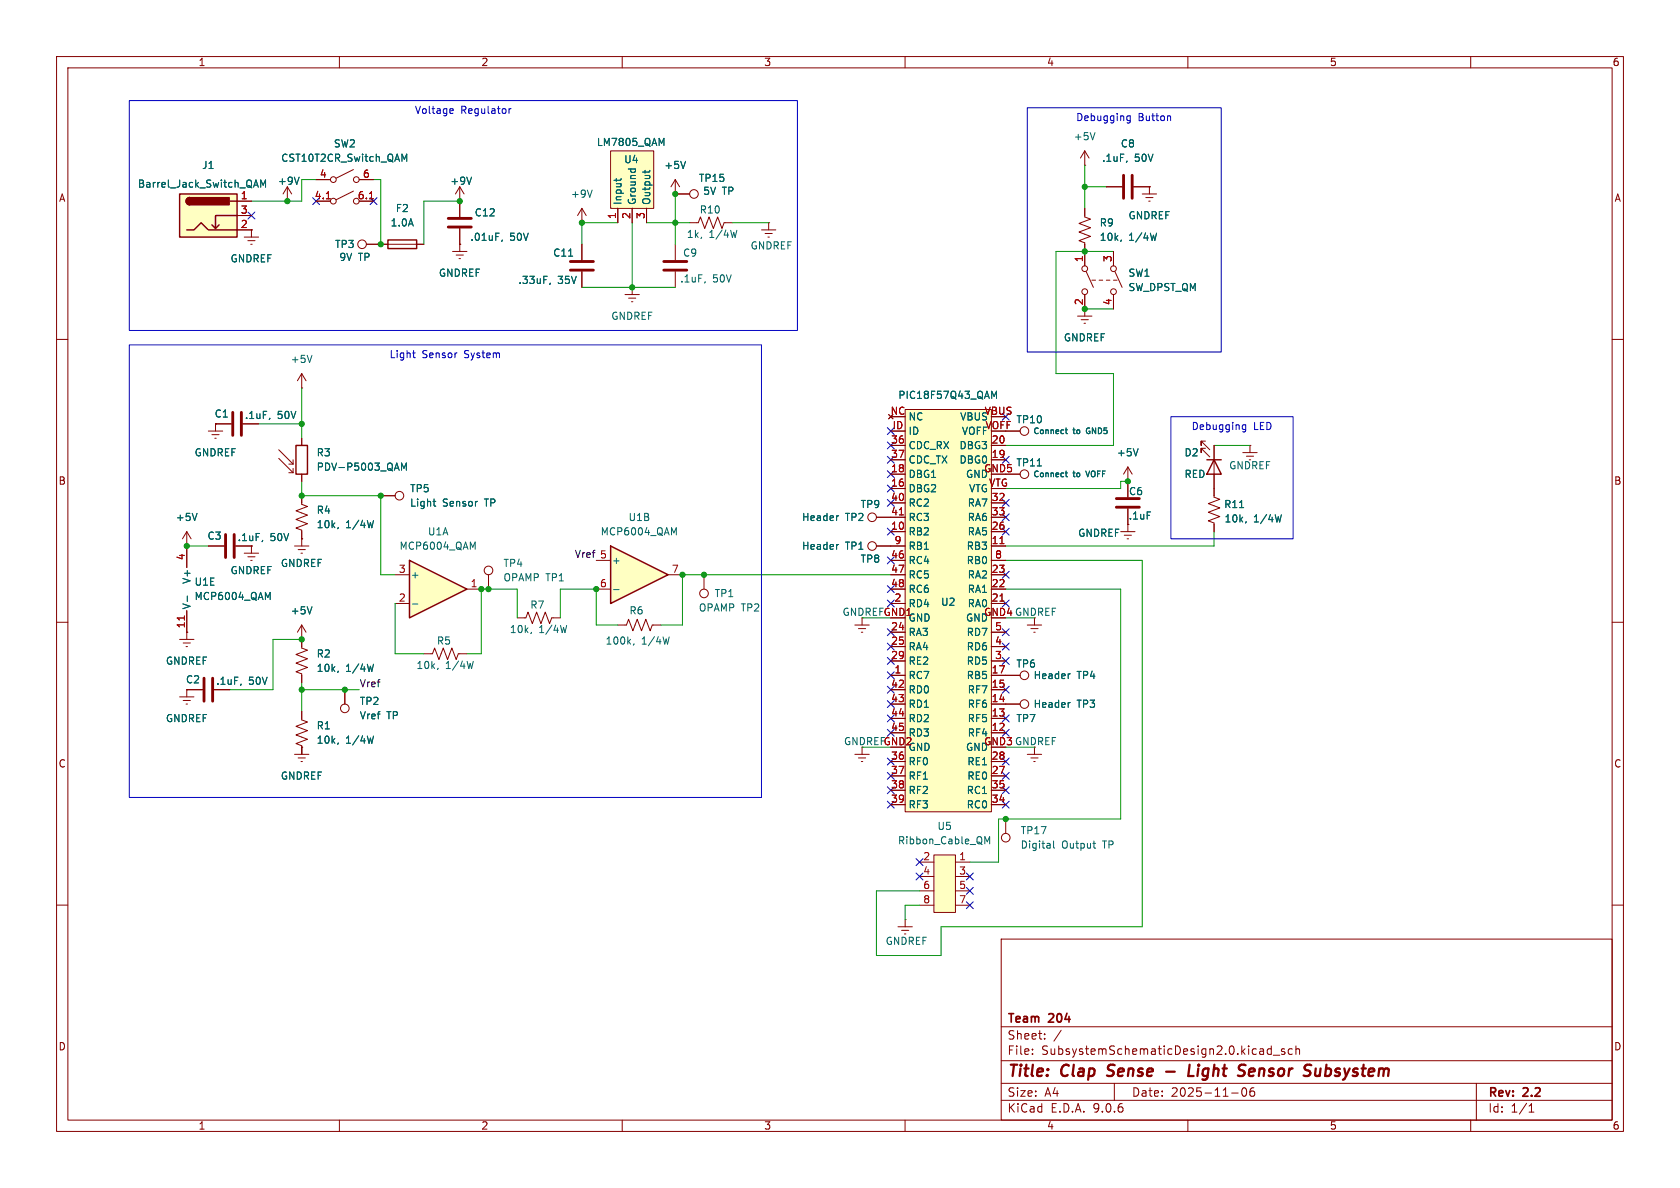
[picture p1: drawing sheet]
<svg xmlns="http://www.w3.org/2000/svg" width="297mm" height="210mm" viewBox="0 0 297 210" stroke-linecap="round" stroke-linejoin="round" font-family="sans-serif">
<g fill="none" stroke="#840000" stroke-width=".18">
<path d="M10 10h277v190h-277zM12 12h273v186h-273zM60 10v2M110 10v2M160 10v2M210 10v2M260 10v2M10 60h2M285 60h2M10 110h2M91.4 109.2h1.6l.3-1 .8 2 .8-2 .7 2 .8-2 .8 2 .3-1h1.6M109.2 110.5h1.5l.4-1 .8 2 .7-2 .8 2 .8-2 .7 2 .4-1h1.5"/>
<path d="M181.6 110.5h2.5M182.2 111.1h1.3M182.8 111.8h.2M182.9 109.2v1.3M285 110h2M10 160h2M177 166h108v32h-108zM285 160h2M60 198v2M110 198v2M160 198v2M177 194.5h108"/>
<path d="M177 191.5h108M177 187.5h108M177 181.5h108M182.5 186.3v.1M182.5 185.5v.1M184.7 183.6v.1M184.7 182.8v.1M187.6 182.1l-1.3 2M197 191.5v3M210 198v2M217.7 193.2h1.2M219.7 192.4a.81 .81 0 0 0 .3 1.4l.2-.1 .2-.5-.2-.8"/>
<path d="M221.7 192.3a.59 .59 0 0 0-.7 .6v.6l.1 .2 .4 .1 .2-.1 .1-.5-.1-.3h-.5l-.2 .3M224 186.1l.3 .3 .4-.1M224.7 184.9v1.5M224.7 185.5l-.4-.1-.3 .3M225.1 186.5h1.1M227.1 185.5l-.4-.1-.2 .2 .1 .2 .5 .2v.3h-.6M228.5 185.5l-.5-.1-.3 .3v.4l.2 .2h.6M229.1 185.5l.2-.1 .4 .1v.9M229.1 184.9v1.5M260 198v2M261 191.5v6.5M270.3 196.6h.9"/>
<path d="M270.3 195.5l.4-.4v1.5"/>
</g>
<path d="M195.7 190.1l.3 .1M196 188.4l-.1 .4v.2M206.2 189.4h1.5M210.3 188.2l-.2 2h.9M211.8 188.9l-.1 1.3M221.6 188.9l-.6 .1-.2 .9 .2 .3 .6-.1M221.8 189.4l-1 .1M233.3 190l-.6 .2M233.5 188.9l-.2 1.3" fill="none" stroke="#840000" stroke-width=".4"/>
<path d="M93.9 111.8l-.1 .2M100.2 110.6l-.3 1.2M112.1 113.8l-.1 .2M118.3 112.6l-.3 1.3" fill="none" stroke="#006464" stroke-width=".18"/>
<path d="M107.9 26.7h7.7v10.1h-7.7z" fill="#ffffc2"/>
<g fill="none" stroke="#840000" stroke-width=".18">
<path d="M107.9 26.7h7.7v10.1h-7.7zM109.2 36.8v2.6M111.8 36.8v2.6M114.3 36.8v2.6M119.4 34.3h.1M119.4 31.8v2.5M119.4 31.8l-.8 1.2M119.4 31.8l.7 1.2M119.4 34.3h2.5M121.9 39.4h1.5l.4-1 .8 2 .7-2 .8 2 .8-2 .7 2 .4-1h1.5M135.9 39.4h.1M135.9 39.4v1.2"/>
<path d="M191.8 36.8v1.6l1 .3-2 .8 2 .8-2 .7 2 .8-2 .7 1 .4v4.1M191.8 29.2h.1M191.8 26.7v2.5M191.8 26.7l-.8 1.2M191.8 26.7l.7 1.2M195.6 33h2.8M200.4 33h2.8M201.9 34.3h2.6M202.6 34.9h1.2M203.1 35.6h.2M203.2 33h.1M203.2 33v1.3"/>
<path d="M110.5 52.1h2.5M111.1 52.7h1.3M111.6 53.3h.3M111.8 50.8h.1M111.8 50.8v1.3M119.4 43.2v2.8M119.4 48v2.8M134.6 40.6h2.6M135.3 41.3h1.2M135.8 41.9h.2M190.5 55.9h2.5M191.1 56.5h1.3"/>
<path d="M191.6 57.2h.3M191.8 52.1v3.8M192 48l1.3 2.8M193 49.5h.7M194.3 49.5h.6M195.6 49.5h.6M196.8 49.5h.7M196.8 44.5v2.5M196.8 52.1v2.5M197.1 48l1.3 2.8M36.8 76.2h2.6M37.5 76.8h1.2"/>
<path d="M38 77.5h.2M38.1 74.9h.1M38.1 74.9v1.3M38.1 74.9h2.8M49.3 79.5l2.5 2.5M53.3 68.6h.1M53.3 66v2.6M53.3 77.5v1.2M53.3 66l-.7 1.3M53.3 66l.8 1.3M33 96.5h.1M33 94v2.5"/>
<path d="M33 94l-.7 1.3M33 94l.8 1.3M49.3 81l2.5 2.6M51.1 82h.7M51.1 83.6h.7M51.8 81.3v.7M51.8 82.8v.8M53.3 87.6v1.6l1.1 .3-2.1 .8 2.1 .8-2.1 .7 2.1 .8-2.1 .7 1 .4v1.6M53.3 83.8v1.3M67.3 87.6h2.5M198.1 94h2.6M198.8 94.6h1.2"/>
<path d="M199.3 95.3h.2M199.4 92.7h.1M199.4 85.1v2.8M199.4 89.9v4.1M31.7 113h2.6M32.4 113.7h1.3M32.9 114.3h.2M33 111.8h.1M33 111.8v1.2M86.4 101.6v2.5M31.7 123.2h2.6M32.4 123.8h1.3"/>
<path d="M32.9 124.5h.2M33 121.9h.1M33 121.9v1.3M52.1 133.4h2.5M52.7 134h1.3M53.2 134.6h.3M53.3 125.7v1.6l1.1 .3-2.1 .8 2.1 .8-2.1 .7 2.1 .8-2.1 .7 1 .4v1.6M53.3 132.1h.1M61 121.9v2.6"/>
<circle cx="122.7" cy="34.3" r=".76"/>
<circle cx="191.8" cy="51.6" r=".51"/>
<circle cx="191.8" cy="47.5" r=".51"/>
<circle cx="196.9" cy="47.5" r=".51"/>
<circle cx="196.9" cy="51.6" r=".51"/>
<circle cx="70.6" cy="87.6" r=".76"/>
<circle cx="86.4" cy="100.8" r=".76"/>
<circle cx="61" cy="125.2" r=".76"/>
</g>
<g fill="none" stroke="#006464" stroke-width=".18">
<path d="M109 31.6v.4M109.8 31.6l-.1 .2M111.1 29.9h1.2M111.6 29.9l-.1 .1M112.3 29.9v.1M114 30.1v.5M114.9 30.1l-.2 .3h-1.1M117 25.4l.4-.9v1.2M121.2 28.5l-.4 1.3M193.6 23.4l-.4 1.3M199.2 28.5v.1M124.7 49.8l-.1 .2"/>
<path d="M130.3 40.7l-.3 1.3M198.2 42.4l-.1 .3M204.5 41.2l-.3 1.3M47.7 73.9l-.1 .2M55.2 62.8l-.5 1.3M34.8 90.7l-.4 1.3M59.8 93.2l-.1 .3M66 92l-.3 1.3M71 83.1v-1.2l.4 .9 .4-.9v1.2M76.6 88.6h.4M76.8 89.4l.2 .1M59.8 131.3l-.1 .3"/>
<path d="M66 130.1l-.3 1.3"/>
</g>
<path d="M198.6 31v4.1M200.2 31v4.1M117.3 46.2h4.1M117.3 47.8h4.1M41.1 72.9v4.1M42.7 72.9v4.1M197.4 89.7h4M197.4 88.1h4" fill="none" stroke="#840000" stroke-width=".51"/>
<path d="M52.3 78.7h2.1v5.1h-2.1z" fill="none" stroke="#840000" stroke-width=".25"/>
<path d="M72.4 99.1l10.1 5-10.1 5.1z" fill="#ffffc2"/>
<path d="M72.4 99.1l10.1 5-10.1 5.1zM213.4 81.3h2.5M214.6 81.3l1.3 2.5h-2.5z" fill="none" stroke="#840000" stroke-width=".25"/>
<g fill="none" stroke="#840000" stroke-width=".18">
<path d="M213.1 78h-.8v.7v-.7l1.6 1.5M213.1 79.2h-.8v.8v-.8l1.6 1.6M214.6 78.7v9.2l1 .4-2 .7 2 .8-2 .8 2 .7-2 .8 1 .4v1.5M221 78.7h.1M221 78.7v1.3M219.7 80h2.5M220.3 80.6h1.3M69.8 101.6h2.6M69.8 106.7h2.6M74.9 115.6h1.6l.3-1 .8 2 .8-2 .7 2 .8-2 .7 2 .4-1h1.5M82.5 104.1h2.6M124.5 101.6v2.5"/>
<circle cx="124.5" cy="104.9" r=".76"/>
</g>
<path d="M83.6 96.7l.4-.9v1.3M219.1 89.7h.8M220.3 92.2l-.1 .3M226.5 91l-.3 1.3M72.9 106.8h1M77.4 118.1l-.1 .3M83.7 116.9l-.3 1.3" fill="none" stroke="#006464" stroke-width=".18"/>
<path d="M107.9 96.5l10.2 5.1-10.2 5.1z" fill="#ffffc2"/>
<path d="M107.9 96.5l10.2 5.1-10.2 5.1z" fill="none" stroke="#840000" stroke-width=".25"/>
<path d="M105.4 99.1h2.5M105.4 104.1h2.5M118.1 101.6h2.5" fill="none" stroke="#840000" stroke-width=".18"/>
<path d="M119.1 94.2l.5-.9v1.3M108.5 104.2h.9" fill="none" stroke="#006464" stroke-width=".18"/>
<path d="M160 72.4h15.3v71.1h-15.3z" fill="#ffffc2"/>
<g fill="none" stroke="#840000" stroke-width=".18">
<path d="M50.8 35.6h.1M50.8 33l-.8 1.3M50.8 33l.8 1.3M50.8 33v2.6M81.3 35.6h.1M81.3 33v5.4M81.3 33l-.8 1.3M81.3 33l.7 1.3M102.9 39.4h.1M102.9 36.8l-.8 1.3M102.9 36.8l.7 1.3M102.9 36.8v2.6"/>
<path d="M64.8 43.2h10.1M80 44.5h2.5M80.6 45.1h1.3M81.2 45.7h.2M81.3 43.2h.1M81.3 40.4v4.1M102.9 43.2v2.8M102.9 48v2.8M157.5 76.2h2.5M157.5 78.7h2.5M160 72.4h15.3v71.1h-15.3zM175.3 78.7h2.5"/>
<path d="M177.8 76.2h2.5M33 96.5v3.8M36.8 96.5h2.8M43.2 97.8h2.5M43.8 98.4h1.3M44.3 99.1h.3M44.4 96.5v1.3M52.1 96.5h2.5M52.7 97.2h1.3M53.2 97.8h.3M53.3 95.3h.1M53.3 95.3v1.2"/>
<path d="M154.9 91.4h5.1M154.9 96.5h5.1M157.5 81.3h2.5M157.5 83.8h2.5M157.5 86.4h2.5M157.5 88.9h2.5M157.5 94h2.5M157.5 99.1h2.5M175.3 81.3h2.5M175.3 88.9h2.5M175.3 91.4h2.5M175.3 94h2.5"/>
<path d="M175.3 96.5h2.5M175.3 99.1h2.5M177.8 83.8h2.5M199.4 85.1h.1M199.4 82.6l-.8 1.2M199.4 82.6l.8 1.2M199.4 82.6v2.5M33 108v3.8M53.3 110.5v4.1l1.1 .3-2.1 .8 2.1 .8-2.1 .7 2.1 .8-2.1 .7 1 .4v1.6M53.3 113h.1M53.3 110.5l-.7 1.3M53.3 110.5l.8 1.3"/>
<path d="M151.1 110.5h2.6M151.8 111.1h1.2M152.3 111.8h.2M152.4 109.2v1.3M157.5 101.6h2.5M157.5 104.1h2.5M157.5 106.7h2.5M157.5 111.8h2.5M157.5 114.3h2.5M157.5 116.8h2.5M157.5 119.4h2.5M175.3 101.6h2.5"/>
<path d="M175.3 104.1h2.5M175.3 106.7h2.5M175.3 111.8h2.5M175.3 114.3h2.5M175.3 116.8h2.5M175.3 119.4h2.5M33 121.9h2.8M151.1 133.4h2.6M151.8 134h1.2M152.3 134.6h.2M152.4 132.1v1.3M157.5 121.9h2.5"/>
<path d="M157.5 124.5h2.5M157.5 127h2.5M157.5 129.5h2.5M157.5 134.6h2.5M157.5 137.2h2.5M157.5 139.7h2.5M175.3 121.9h2.5M175.3 124.5h2.5M175.3 127h2.5M175.3 129.5h2.5M175.3 134.6h2.5M175.3 137.2h2.5"/>
<path d="M175.3 139.7h2.5M157.5 142.2h2.5M175.3 142.2h2.5"/>
<circle cx="64" cy="43.2" r=".76"/>
<circle cx="181.1" cy="76.2" r=".76"/>
<circle cx="154.2" cy="96.5" r=".76"/>
<circle cx="154.2" cy="91.4" r=".76"/>
<circle cx="181.1" cy="83.8" r=".76"/>
</g>
<path d="M159 91h.7M176.8 96.1h.7M32.6 108.9v.7M176.8 106.3h.7" fill="none" stroke="#a90000" stroke-width=".18"/>
<g fill="none" stroke="#006464" stroke-width=".18">
<path d="M52.9 31.3l-.4 1.3M83.4 31.3l-.5 1.3M104.7 33.6l-.4 1.3M88.8 42.4l-.1 .3M97.3 50l-.1 .3M100.5 45.3h.7M175.3 69.2l.4 .9 .5-.9v1.2M188.3 76h.4M188.5 75.6v.9l.2 .2M201.2 79.3l-.4 1.3M46.4 95.5v.2M148.3 91.2h-.3"/>
<path d="M148.3 96.3h-.3M183.4 82.4h.7M188.3 83.6h.4M188.5 83.3v.8l.2 .2M33.1 105.4v.9M47.3 105.6l.5-.9v1.3M55.2 107.3l-.5 1.2M59.8 118.6l-.1 .3M66 117.4l-.3 1.3M42.6 120.9v.2"/>
</g>
<path d="M79.2 38.6h4.1M79.2 40.1h4.1M100.8 46.2h4.1M100.8 47.8h4.1M39.9 94.5v4.1M41.4 94.5v4.1M36.1 119.9v4.1M37.6 119.9v4.1" fill="none" stroke="#840000" stroke-width=".51"/>
<path d="M68.6 42.4h5.1v1.5h-5.1z" fill="none" stroke="#840000" stroke-width=".25"/>
<path d="M31.7 34.3h10.2v7.6h-10.2z" fill="#ffffc2"/>
<path d="M31.7 34.3h10.2v7.6h-10.2zM33.5 34.9a.64 .64 0 0 0-.6 .7 .64 .64 0 0 0 .6 .6M38.7 39.8l-.6 .6M40.6 35.6h1.3M41.9 38.1h-3.8v2.3l-.6-.6M33 40.6h1.3l1.3-1.2 1.2 1.2h5.1" fill="none" stroke="#840000" stroke-width=".25"/>
<g fill="#840000" stroke="#840000" stroke-width=".25">
<path d="M33.1 35.1l.4-.2v1.3a.63 .63 0 0 1-.6-.4 .63 .63 0 0 1 .2-.7z"/>
<path d="M33.5 34.9h7v1.3h-7z"/>
</g>
<g fill="none" stroke="#840000" stroke-width=".18">
<path d="M41.9 35.6h2.5M41.9 38.1h2.5M55.9 35.6h2.5M55.9 31.8h2.5M62.5 30l-3.1 1.5M62.5 33.8l-3.1 1.5M63.5 35.6h2.5M63.5 31.8h2.5M41.9 40.6h2.5M43.2 41.9h2.5M43.8 42.5h1.3M44.3 43.2h.3"/>
<path d="M44.4 40.6h.1M44.4 40.6v1.3M181.6 133.4h2.5M182.2 134h1.3M182.8 134.6h.2M182.9 132.1v1.3M177.8 144.8v2.5M158.7 163.8h2.6M159.4 164.5h1.3M159.9 165.1h.2M160 162.6h.1M160 162.6v1.2"/>
<circle cx="58.9" cy="35.6" r=".51"/>
<circle cx="58.9" cy="31.8" r=".51"/>
<circle cx="63" cy="31.8" r=".51"/>
<circle cx="63" cy="35.6" r=".51"/>
<circle cx="177.8" cy="148.1" r=".76"/>
</g>
<path d="M44.9 32.7h.7M45.2 31.8l.5 1.3M46.1 33.1v-1.3l.4 .9 .4-.9v1.3M71.1 27.2l.4 1 .4-1v1.3M186.3 148.7v1l.1 .2M193.2 149.1h.5M193.6 149.9h.1" fill="none" stroke="#006464" stroke-width=".18"/>
<path d="M57.7 35.1h.7M65.3 35.1h.7" fill="none" stroke="#a90000" stroke-width=".18"/>
<path d="M165.1 151.1h3.8v10.2h-3.8z" fill="#ffffc2"/>
<g fill="none" stroke="#840000" stroke-width=".18">
<path d="M41.9 35.6h2.5M41.9 38.1h2.5M50.8 35.6h.1M55.9 31.8h2.5M55.9 35.6h2.5M63.5 31.8h2.5M63.5 35.6h2.5M81.3 35.6h.1M81.3 35.6v2.8M109.2 36.8v2.6M111.8 36.8v2.6M114.3 36.8v2.6"/>
<path d="M119.4 34.3h.1M119.4 34.3h2.5M191.8 36.8v1.3M195.6 33h2.8M200.4 33h2.8M203.2 33h.1M41.9 40.6h2.5M44.4 40.6h.1M64.8 43.2h3.8M73.7 43.2h1.2M81.3 43.2h.1M81.3 40.4v2.8"/>
<path d="M102.9 43.2v2.8M102.9 48v2.8M191.8 43.2v3.8M191.8 52.1v2.5M196.8 44.5v2.5M196.8 52.1v2.5M38.1 74.9h.1M38.1 74.9h2.8M53.3 77.5v1.2M157.5 76.2h2.5M157.5 78.7h2.5M175.3 78.7h2.5"/>
<path d="M177.8 76.2h2.5M214.6 78.7v2.6M33 96.5h.1M33 96.5v3.8M36.8 96.5h2.8M53.3 95.3h.1M53.3 83.8v1.3M53.3 87.6v1.3M53.3 94v1.3M67.3 87.6h2.5M154.9 96.5h5.1M154.9 91.4h5.1"/>
<path d="M157.5 83.8h2.5M157.5 81.3h2.5M157.5 86.4h2.5M157.5 88.9h2.5M157.5 94h2.5M157.5 99.1h2.5M175.3 96.5h2.5M175.3 91.4h2.5M175.3 81.3h2.5M175.3 88.9h2.5M175.3 94h2.5M175.3 99.1h2.5"/>
<path d="M177.8 83.8h2.5M199.4 92.7h.1M199.4 85.1h.1M199.4 85.1v2.8M199.4 89.9v2.8M214.6 83.8v3.8M214.6 92.7v1.3M33 111.8h.1M33 108v3.8M53.3 113h.1M53.3 113v1.3M53.3 119.4v1.3"/>
<path d="M157.5 119.4h2.5M157.5 101.6h2.5M157.5 104.1h2.5M157.5 106.7h2.5M157.5 111.8h2.5M157.5 114.3h2.5M157.5 116.8h2.5M175.3 119.4h5M175.3 101.6h2.5M175.3 104.1h2.5M175.3 106.7h2.5M175.3 111.8h2.5"/>
<path d="M175.3 114.3h2.5M175.3 116.8h2.5M33 121.9h.1M33 121.9h2.8M53.3 132.1h.1M53.3 125.7v1.3M53.3 132.1v1.3M61 121.9v2.6M157.5 124.5h2.5M157.5 121.9h2.5M157.5 127h2.5M157.5 129.5h2.5"/>
<path d="M157.5 134.6h2.5M157.5 137.2h2.5M157.5 139.7h2.5M175.3 124.5h5M175.3 121.9h2.5M175.3 127h2.5M175.3 129.5h2.5M175.3 134.6h2.5M175.3 137.2h2.5M175.3 139.7h2.5M157.5 142.2h2.5M162.6 152.4h2.5"/>
<path d="M162.6 154.9h2.5M162.6 157.5h2.5M165.1 151.1h3.8v10.2h-3.8zM168.9 152.4h2.5M168.9 154.9h2.5M168.9 157.5h2.5M175.3 142.2h2.5M162.6 160h2.5M168.9 160h2.5"/>
<circle cx="181.1" cy="119.4" r=".76"/>
<circle cx="181.1" cy="124.5" r=".76"/>
</g>
<g fill="none" stroke="#006464" stroke-width=".18">
<path d="M44.9 32.7h.7M45.2 31.8l.5 1.3M46.1 33.1v-1.3l.4 .9 .4-.9v1.3M52.9 31.3l-.4 1.3M71.1 27.2l.4 1 .4-1v1.3M83.4 31.3l-.5 1.3M109 31.6v.4M109.8 31.6l-.1 .2M111.1 29.9h1.2M111.6 29.9l-.1 .1M112.3 29.9v.1M114 30.1v.5"/>
<path d="M114.9 30.1l-.2 .3h-1.1M117 25.4l.4-.9v1.2M121.2 28.5l-.4 1.3M199.2 28.5v.1M88.8 42.4l-.1 .3M97.3 50l-.1 .3M100.5 45.3h.7M198.2 42.4l-.1 .3M204.5 41.2l-.3 1.3M47.7 73.9l-.1 .2M175.3 69.2l.4 .9 .5-.9v1.2M188.3 76h.4"/>
<path d="M188.5 75.6v.9l.2 .2M201.2 79.3l-.4 1.3M34.8 90.7l-.4 1.3M46.4 95.5v.2M59.8 93.2l-.1 .3M66 92l-.3 1.3M71 83.1v-1.2l.4 .9 .4-.9v1.2M76.6 88.6h.4M76.8 89.4l.2 .1M148.3 96.3h-.3M148.3 91.2h-.3M183.4 82.4h.7"/>
<path d="M188.3 83.6h.4M188.5 83.3v.8l.2 .2M219.1 89.7h.8M220.3 92.2l-.1 .3M226.5 91l-.3 1.3M33.1 105.4v.9M47.3 105.6l.5-.9v1.3M55.2 107.3l-.5 1.2M59.8 118.6l-.1 .3M66 117.4l-.3 1.3M189.2 119.1l-.2 .1M42.6 120.9v.2"/>
<path d="M59.8 131.3l-.1 .3M66 130.1l-.3 1.3M189.2 124.2l-.2 .1M174.1 147.9l.4 .9 .5-.9v1.3"/>
</g>
<g fill="none" stroke="#009600" stroke-width=".18">
<path d="M55.9 31.8h-2.6v3.8h-8.9M66 31.8h1.3v11.4M81.3 35.6h-6.4v7.6M109.2 39.4h-6.3v3.8M111.8 39.4v11.4M114.3 39.4h7.6M119.4 34.3v8.9M129.5 39.4h6.4M191.8 33h3.8M191.8 29.2v7.6M102.9 50.8h16.5M191.8 54.6h5"/>
<path d="M196.8 44.5h-10.1v21.5h10.1v12.7h-19M45.7 74.9h7.6M53.3 68.6v8.9M214.6 78.7h6.4M33 96.5h3.8M53.3 85.1v2.5h14v14h2.5M177.8 99.1h24.1v64.7h-35.5v5.1h-11.5v-11.4h7.7M199.4 85.1h-1.3v1.3h-20.3M214.6 94v2.5h-36.8M53.3 113h-5v8.9h-7.7M69.8 106.7v8.9h5.1M91.4 109.2v-5.1h-6.3v11.5h-2.6"/>
<path d="M99.1 109.2v-5.1h6.3v6.4h3.8M152.4 109.2h5.1M157.5 101.6h-36.9v8.9h-3.8M177.8 104.1h20.3v40.7h-21.6v7.6h-5.1M177.8 109.2h5.1M53.3 120.7v5M53.3 132.1v1.3M53.3 121.9h10.2M152.4 132.1h5.1M177.8 132.1h5.1M162.6 160h-2.6v2.6"/>
</g>
<g fill="none" stroke="#000084" stroke-width=".18">
<path d="M43.8 37.5l1.3 1.2M45.1 37.5l-1.3 1.2M55.3 35l1.2 1.2M56.5 35l-1.2 1.2M65.4 35l1.2 1.2M66.6 35l-1.2 1.2M156.9 78.1l1.2 1.2M156.9 75.6l1.2 1.2M158.1 78.1l-1.2 1.2M158.1 75.6l-1.2 1.2M177.2 73.1l1.2 1.2M178.4 73.1l-1.2 1.2"/>
<path d="M156.9 88.3l1.2 1.2M156.9 85.8l1.2 1.2M156.9 93.4l1.2 1.2M156.9 80.7l1.2 1.2M156.9 98.5l1.2 1.2M156.9 83.2l1.2 1.2M158.1 88.3l-1.2 1.2M158.1 85.8l-1.2 1.2M158.1 93.4l-1.2 1.2M158.1 80.7l-1.2 1.2M158.1 98.5l-1.2 1.2M158.1 83.2l-1.2 1.2"/>
<path d="M177.2 90.8l1.2 1.2M177.2 88.3l1.2 1.2M177.2 93.4l1.2 1.2M177.2 80.7l1.2 1.2M178.4 90.8l-1.2 1.2M178.4 88.3l-1.2 1.2M178.4 93.4l-1.2 1.2M178.4 80.7l-1.2 1.2M156.9 103.5l1.2 1.2M156.9 106.1l1.2 1.2M156.9 111.2l1.2 1.2M156.9 116.2l1.2 1.2"/>
<path d="M156.9 113.7l1.2 1.2M156.9 118.8l1.2 1.2M158.1 111.2l-1.2 1.2M158.1 113.7l-1.2 1.2M158.1 103.5l-1.2 1.2M158.1 106.1l-1.2 1.2M158.1 116.2l-1.2 1.2M158.1 118.8l-1.2 1.2M177.2 116.2l1.2 1.2M177.2 113.7l1.2 1.2M177.2 111.2l1.2 1.2M177.2 106.1l1.2 1.2"/>
<path d="M177.2 101l1.2 1.2M178.4 116.2l-1.2 1.2M178.4 106.1l-1.2 1.2M178.4 101l-1.2 1.2M178.4 113.7l-1.2 1.2M178.4 111.2l-1.2 1.2M156.9 128.9l1.2 1.2M156.9 123.9l1.2 1.2M156.9 126.4l1.2 1.2M156.9 121.3l1.2 1.2M156.9 139.1l1.2 1.2M156.9 134l1.2 1.2"/>
<path d="M156.9 136.6l1.2 1.2M158.1 128.9l-1.2 1.2M158.1 123.9l-1.2 1.2M158.1 136.6l-1.2 1.2M158.1 126.4l-1.2 1.2M158.1 121.3l-1.2 1.2M158.1 139.1l-1.2 1.2M158.1 134l-1.2 1.2M177.2 121.3l1.2 1.2M177.2 128.9l1.2 1.2M177.2 126.4l1.2 1.2M177.2 139.1l1.2 1.2"/>
<path d="M177.2 134l1.2 1.2M177.2 136.6l1.2 1.2M178.4 121.3l-1.2 1.2M178.4 128.9l-1.2 1.2M178.4 126.4l-1.2 1.2M178.4 139.1l-1.2 1.2M178.4 136.6l-1.2 1.2M178.4 134l-1.2 1.2M156.9 141.6l1.2 1.2M158.1 141.6l-1.2 1.2M162 154.3l1.2 1.2M162 151.8l1.2 1.2"/>
<path d="M163.2 154.3l-1.2 1.2M163.2 151.8l-1.2 1.2M170.8 156.9l1.3 1.2M170.8 159.4l1.3 1.2M170.8 154.3l1.3 1.2M172.1 156.9l-1.3 1.2M172.1 159.4l-1.3 1.2M172.1 154.3l-1.3 1.2M177.2 141.6l1.2 1.2M178.4 141.6l-1.2 1.2"/>
</g>
<g fill="none" stroke="#0000c2" stroke-width=".18">
<path d="M22.9 17.8h118.1v40.6h-118.1zM79.7 19.2l.4 .1v.2l-.6 .1M80.1 20l-.4 .1M90 19.2v.9M90.4 19.2l-.4 .3M181.6 19.1h34.3v43.1h-34.3zM199.2 21.1l.3 .2h.3M199.8 20.5v1l-.2 .2h-.3M199.8 20.5h-.3l-.3 .2M206.8 20.5l.1 .2v.6M22.9 61h111.7v80h-111.7zM72.9 62.4h.5"/>
<path d="M73.2 63.2h.2M207 73.7h21.6v21.6h-21.6zM219.6 75.7l.3 .2h.3M220.2 75.1v1l-.2 .3-.3-.1M220.2 75.1h-.3l-.3 .2"/>
</g>
<path d="M57.7 35.1h.7M65.3 35.1h.7M159 91h.7M176.8 96.1h.7M32.6 108.9v.7M176.8 106.3h.7" fill="none" stroke="#a90000" stroke-width=".18"/>
<g fill="#009600" stroke="#009600" stroke-width=".18">
<circle cx="105.4" cy="104.1" r=".46"/>
<circle cx="120.6" cy="101.6" r=".46"/>
<circle cx="124.5" cy="101.6" r=".46"/>
<circle cx="85.1" cy="104.1" r=".46"/>
<circle cx="86.4" cy="104.1" r=".46"/>
<circle cx="191.8" cy="44.5" r=".46"/>
<circle cx="191.8" cy="54.6" r=".46"/>
<circle cx="199.4" cy="85.1" r=".46"/>
<circle cx="191.8" cy="33" r=".46"/>
<circle cx="177.8" cy="144.8" r=".46"/>
<circle cx="50.8" cy="35.6" r=".46"/>
<circle cx="67.3" cy="43.2" r=".46"/>
<circle cx="81.3" cy="35.6" r=".46"/>
<circle cx="33" cy="96.5" r=".46"/>
<circle cx="61" cy="121.9" r=".46"/>
<circle cx="53.3" cy="121.9" r=".46"/>
<circle cx="53.3" cy="113" r=".46"/>
<circle cx="53.3" cy="74.9" r=".46"/>
<circle cx="53.3" cy="87.6" r=".46"/>
<circle cx="67.3" cy="87.6" r=".46"/>
<circle cx="119.4" cy="39.4" r=".46"/>
<circle cx="102.9" cy="39.4" r=".46"/>
<circle cx="111.8" cy="50.8" r=".46"/>
<circle cx="119.4" cy="34.3" r=".46"/>
</g>
<g font-size="2.8" fill="#840000">
<text x="178" y="190.9">Title:</text>
<text x="187.7" y="190.9">Clap</text>
<text x="196.6" y="190.9">Sense</text>
<text x="212.5" y="190.9">Light</text>
<text x="222.2" y="190.9">Sensor</text>
<text x="234.6" y="190.9">Subsystem</text>
</g>
<g font-size="2.1" fill="#840000">
<text x="178" y="184">Sheet:</text>
<text x="178" y="181.2">Team</text>
<text x="185.5" y="181.2">204</text>
<text x="178" y="186.7">File:</text>
<text x="184.1" y="186.7">SubsystemSchematicDesign2.0.kicad_sch</text>
<text x="178" y="196.9">KiCad</text>
<text x="178" y="194.1">Size:</text>
<text x="184.7" y="194.1">A4</text>
<text x="185.7" y="196.9">E.D.A.</text>
<text x="193.3" y="196.9">9.0.6</text>
<text x="200" y="194.1">Date:</text>
<text x="207" y="194.1">2025-11-06</text>
<text x="263" y="194.3">Rev:</text>
<text x="263" y="196.9">Id:</text>
<text x="267.1" y="196.9">1/1</text>
<text x="269.4" y="194.3">2.2</text>
</g>
<g font-size="1.8" fill="#840000">
<text x="35" y="11.9">1</text>
<text x="85" y="11.9">2</text>
<text x="135" y="11.9">3</text>
<text x="185" y="11.9">4</text>
<text x="235" y="11.9">5</text>
<text x="285" y="11.9">6</text>
<text x="10.3" y="35.9">A</text>
<text x="285.3" y="35.9">A</text>
<text x="191.5" y="54" transform="rotate(-90 191.5 54)">2</text>
<text x="43.2" y="74.3">.1uF,</text>
<text x="10.3" y="85.9">B</text>
<text x="285.3" y="85.9">B</text>
<text x="41.9" y="95.9">.1uF,</text>
<text x="38.1" y="121.3">.1uF,</text>
<text x="10.3" y="135.9">C</text>
<text x="285.3" y="135.9">C</text>
<text x="10.3" y="185.9">D</text>
<text x="285.3" y="185.9">D</text>
<text x="35" y="199.9">1</text>
<text x="85" y="199.9">2</text>
<text x="135" y="199.9">3</text>
<text x="185" y="199.9">4</text>
<text x="235" y="199.9">5</text>
<text x="285" y="199.9">6</text>
</g>
<g font-size="1.8" fill="#0000c2">
<text x="73.3" y="20.5">Voltage</text>
<text x="81.4" y="20.5">Regulator</text>
<text x="190.2" y="21.7">Debugging</text>
<text x="201.2" y="21.7">Button</text>
<text x="68.8" y="63.6">Light</text>
<text x="74.6" y="63.6">Sensor</text>
<text x="82.2" y="63.6">System</text>
<text x="210.6" y="76.3">Debugging</text>
<text x="221.6" y="76.3">LED</text>
</g>
<g font-size="1.8" fill="#006464">
<text x="49.6" y="28.8">CST10T2CR_Switch_QAM</text>
<text x="58.9" y="26.3">SW2</text>
<text x="105.4" y="26">LM7805_QAM</text>
<text x="110.2" y="29.1">U4</text>
<text x="189.7" y="25">+5V</text>
<text x="194.7" y="28.8">.1uF,</text>
<text x="198" y="26.3">C8</text>
<text x="200.5" y="28.8">50V</text>
<text x="24.3" y="33.4">Barrel_Jack_Switch_QAM</text>
<text x="35.6" y="30.1">J1</text>
<text x="49" y="32.9">+9V</text>
<text x="79.5" y="32.9">+9V</text>
<text x="100.8" y="35.2">+9V</text>
<text x="117.3" y="30.1">+5V</text>
<text x="123.5" y="32.4">TP15</text>
<text x="124.2" y="34.6">5V</text>
<text x="127.7" y="34.6">TP</text>
<text x="69" y="40.2">1.0A</text>
<text x="69.9" y="37.7">F2</text>
<text x="83.8" y="38.5">C12</text>
<text x="110.1" y="36.3" transform="rotate(-90 110.1 36.3)">Input</text>
<text x="112.6" y="36.3" transform="rotate(-90 112.6 36.3)">Ground</text>
<text x="115.2" y="36.3" transform="rotate(-90 115.2 36.3)">Output</text>
<text x="123.6" y="37.9">R10</text>
<text x="194.3" y="40.2">R9</text>
<text x="199.4" y="39">GNDREF</text>
<text x="40.7" y="46.6">GNDREF</text>
<text x="59.1" y="44">TP3</text>
<text x="59.9" y="46.3">9V</text>
<text x="63.4" y="46.3">TP</text>
<text x="83.1" y="42.8">.01uF,</text>
<text x="90.1" y="42.8">50V</text>
<text x="97.7" y="45.6">C11</text>
<text x="120.7" y="45.6">C9</text>
<text x="121.3" y="42.3">1k,</text>
<text x="125.3" y="42.3">1/4W</text>
<text x="132.6" y="44.3">GNDREF</text>
<text x="194.3" y="42.8">10k,</text>
<text x="199.5" y="42.8">1/4W</text>
<text x="77.5" y="49.1">GNDREF</text>
<text x="91.6" y="50.4">.33uF,</text>
<text x="98.6" y="50.4">35V</text>
<text x="120.2" y="50.1">.1uF,</text>
<text x="126" y="50.1">50V</text>
<text x="199.4" y="51.7">SW_DPST_QM</text>
<text x="199.4" y="49.1">SW1</text>
<text x="108" y="56.7">GNDREF</text>
<text x="51.3" y="64.4">+5V</text>
<text x="188" y="60.6">GNDREF</text>
<text x="158.7" y="70.7">PIC18F57Q43_QAM</text>
<text x="37.9" y="74">C1</text>
<text x="49" y="74.3">50V</text>
<text x="160.5" y="74.5">NC</text>
<text x="160.5" y="77.1">ID</text>
<text x="169.7" y="74.5">VBUS</text>
<text x="170" y="77.1">VOFF</text>
<text x="179.6" y="75">TP10</text>
<text x="34.3" y="80.9">GNDREF</text>
<text x="55.9" y="80.9">R3</text>
<text x="55.9" y="83.4">PDV-P5003_QAM</text>
<text x="160.5" y="79.6">CDC_RX</text>
<text x="160.5" y="82.1">CDC_TX</text>
<text x="169.5" y="79.6">DBG3</text>
<text x="179.6" y="82.7">TP11</text>
<text x="197.4" y="80.9">+5V</text>
<text x="209.3" y="80.9">D2</text>
<text x="217.2" y="83.2">GNDREF</text>
<text x="72.4" y="87.2">TP5</text>
<text x="72.4" y="89.8">Light</text>
<text x="78.2" y="89.8">Sensor</text>
<text x="85.8" y="89.8">TP</text>
<text x="160.5" y="84.7">DBG1</text>
<text x="160.5" y="87.2">DBG2</text>
<text x="160.5" y="89.8">RC2</text>
<text x="171" y="89.8">RA7</text>
<text x="171.2" y="87.2">VTG</text>
<text x="199.5" y="87.7">C6</text>
<text x="209.3" y="84.7">RED</text>
<text x="31" y="92.3">+5V</text>
<text x="36.6" y="95.6">C3</text>
<text x="47.7" y="95.9">50V</text>
<text x="55.9" y="91">R4</text>
<text x="55.9" y="93.6">10k,</text>
<text x="61.1" y="93.6">1/4W</text>
<text x="75.6" y="94.8">U1A</text>
<text x="106.1" y="94.8">MCP6004_QAM</text>
<text x="111" y="92.3">U1B</text>
<text x="141.7" y="92.3">Header</text>
<text x="149.5" y="92.3">TP2</text>
<text x="152" y="90">TP9</text>
<text x="160.5" y="92.3">RC3</text>
<text x="160.5" y="94.8">RB2</text>
<text x="171" y="92.3">RA6</text>
<text x="171" y="94.8">RA5</text>
<text x="190.5" y="95.1">GNDREF</text>
<text x="199.4" y="92">.1uF</text>
<text x="216.3" y="90">R11</text>
<text x="216.4" y="92.6">10k,</text>
<text x="221.6" y="92.6">1/4W</text>
<text x="40.7" y="101.7">GNDREF</text>
<text x="49.5" y="100.4">GNDREF</text>
<text x="70.5" y="97.4">MCP6004_QAM</text>
<text x="88.9" y="100.4">TP4</text>
<text x="108.1" y="99.9">+</text>
<text x="141.7" y="97.4">Header</text>
<text x="149.5" y="97.4">TP1</text>
<text x="152" y="99.7">TP8</text>
<text x="160.5" y="97.4">RB1</text>
<text x="160.5" y="99.9">RC4</text>
<text x="170.8" y="97.4">RB3</text>
<text x="170.8" y="99.9">RB0</text>
<text x="33.9" y="107.8" transform="rotate(-90 33.9 107.8)">V-</text>
<text x="33.9" y="103.3" transform="rotate(-90 33.9 103.3)">V+</text>
<text x="34.3" y="106.3">MCP6004_QAM</text>
<text x="34.3" y="103.7">U1E</text>
<text x="72.5" y="102.5">+</text>
<text x="88.9" y="103">OPAMP TP1</text>
<text x="93.7" y="107.8">R7</text>
<text x="126.2" y="105.8">TP1</text>
<text x="160.5" y="102.5">RC5</text>
<text x="160.5" y="105">RC6</text>
<text x="166.3" y="107.3">U2</text>
<text x="171" y="102.5">RA2</text>
<text x="171" y="105">RA1</text>
<text x="51.3" y="108.8">+5V</text>
<text x="90" y="112.1">10k,</text>
<text x="95.3" y="112.1">1/4W</text>
<text x="111.2" y="108.8">R6</text>
<text x="123.5" y="108.3">OPAMP TP2</text>
<text x="148.9" y="109.1">GNDREFGND1</text>
<text x="160.5" y="112.6">RA3</text>
<text x="170.8" y="112.6">RD7</text>
<text x="173.9" y="109">GND4 GNDREF</text>
<text x="29.2" y="117.7">GNDREF</text>
<text x="55.9" y="116.4">R2</text>
<text x="55.9" y="119">10k,</text>
<text x="61.1" y="119">1/4W</text>
<text x="73.5" y="118.5">10k,</text>
<text x="77.1" y="114.1">R5</text>
<text x="78.8" y="118.5">1/4W</text>
<text x="107" y="114.1">100k,</text>
<text x="113.4" y="114.1">1/4W</text>
<text x="160.5" y="115.2">RA4</text>
<text x="160.5" y="117.7">RE2</text>
<text x="170.8" y="115.2">RD6</text>
<text x="170.8" y="117.7">RD5</text>
<text x="179.6" y="118.2">TP6</text>
<text x="32.8" y="121">C2</text>
<text x="43.9" y="121.3">50V</text>
<text x="63.5" y="124.8">TP2</text>
<text x="160.5" y="120.2">RC7</text>
<text x="160.5" y="122.8">RD0</text>
<text x="160.5" y="125.3">RD1</text>
<text x="170.8" y="120.2">RB5</text>
<text x="171" y="122.8">RF7</text>
<text x="171" y="125.3">RF6</text>
<text x="182.6" y="120.2">Header</text>
<text x="182.6" y="125.3">Header</text>
<text x="190.4" y="120.2">TP4</text>
<text x="190.4" y="125.3">TP3</text>
<text x="29.2" y="127.9">GNDREF</text>
<text x="55.9" y="129.1">R1</text>
<text x="55.9" y="131.7">10k,</text>
<text x="61.1" y="131.7">1/4W</text>
<text x="63.5" y="127.4">Vref</text>
<text x="68.4" y="127.4">TP</text>
<text x="149.1" y="131.9">GNDREFGND2</text>
<text x="160.5" y="127.9">RD2</text>
<text x="171" y="127.9">RF5</text>
<text x="173.9" y="131.8">GND3 GNDREF</text>
<text x="179.6" y="127.9">TP7</text>
<text x="160.5" y="135.5">RF0</text>
<text x="170.9" y="135.5">RE1</text>
<text x="49.5" y="138">GNDREF</text>
<text x="160.5" y="138">RF1</text>
<text x="160.5" y="140.6">RF2</text>
<text x="160.5" y="143.1">RF3</text>
<text x="170.8" y="140.6">RC1</text>
<text x="170.8" y="143.1">RC0</text>
<text x="170.9" y="138">RE0</text>
<text x="158.6" y="149.5">Ribbon_Cable_QM</text>
<text x="165.6" y="146.9">U5</text>
<text x="180.3" y="147.7">TP17</text>
<text x="180.3" y="150.2">Digital</text>
<text x="187.7" y="150.2">Output</text>
<text x="195.1" y="150.2">TP</text>
<text x="156.5" y="167.2">GNDREF</text>
</g>
<g font-size="1.8" fill="#a90000">
<text x="42.5" y="35.3">1</text>
<text x="55.5" y="35.3">4.1</text>
<text x="56.4" y="31.5">4</text>
<text x="63.2" y="35.3">6.1</text>
<text x="64.1" y="31.5">6</text>
<text x="42.5" y="37.8">3</text>
<text x="42.5" y="40.4">2</text>
<text x="109" y="38.8" transform="rotate(-90 109 38.8)">1</text>
<text x="111.5" y="38.8" transform="rotate(-90 111.5 38.8)">2</text>
<text x="114" y="38.8" transform="rotate(-90 114 38.8)">3</text>
<text x="191.5" y="46.4" transform="rotate(-90 191.5 46.4)">1</text>
<text x="196.6" y="46.4" transform="rotate(-90 196.6 46.4)">3</text>
<text x="196.6" y="54" transform="rotate(-90 196.6 54)">4</text>
<text x="157.3" y="73.4">NC</text>
<text x="157.7" y="75.9">ID</text>
<text x="174" y="73.4">VBUS</text>
<text x="174.1" y="75.9">VOFF</text>
<text x="157.4" y="78.5">36</text>
<text x="157.4" y="81">37</text>
<text x="157.4" y="83.6">18</text>
<text x="169.5" y="82.1">DBG0</text>
<text x="173.9" y="83.6">GND5</text>
<text x="175.2" y="78.5">20</text>
<text x="175.2" y="81">19</text>
<text x="157.4" y="86.1">16</text>
<text x="157.4" y="88.6">40</text>
<text x="170.7" y="84.7">GND</text>
<text x="174.8" y="86.1">VTG</text>
<text x="175.2" y="88.6">32</text>
<text x="157.4" y="91.2">41</text>
<text x="157.4" y="93.7">10</text>
<text x="175.2" y="91.2">33</text>
<text x="175.2" y="93.7">26</text>
<text x="32.8" y="99.1" transform="rotate(-90 32.8 99.1)">4</text>
<text x="70.4" y="101.3">3</text>
<text x="118.7" y="101.3">7</text>
<text x="157.4" y="98.8">46</text>
<text x="157.4" y="101.3">47</text>
<text x="158" y="96.3">9</text>
<text x="175.2" y="96.3">11</text>
<text x="175.2" y="101.3">23</text>
<text x="175.8" y="98.8">8</text>
<text x="70.4" y="106.4">2</text>
<text x="83.1" y="103.9">1</text>
<text x="106" y="103.9">6</text>
<text x="157.4" y="103.9">48</text>
<text x="158" y="106.4">2</text>
<text x="160.5" y="107.5">RD4</text>
<text x="171" y="107.5">RA0</text>
<text x="175.2" y="103.9">22</text>
<text x="175.2" y="106.4">21</text>
<text x="32.8" y="111.2" transform="rotate(-90 32.8 111.2)">11</text>
<text x="156.1" y="109">GND1</text>
<text x="157.4" y="111.5">24</text>
<text x="160.5" y="110.1">GND</text>
<text x="170.7" y="110.1">GND</text>
<text x="173.9" y="109">GND4</text>
<text x="175.8" y="111.5">5</text>
<text x="157.4" y="114">25</text>
<text x="157.4" y="116.6">29</text>
<text x="158" y="119.1">1</text>
<text x="175.2" y="119.1">17</text>
<text x="175.8" y="114">4</text>
<text x="175.8" y="116.6">3</text>
<text x="157.4" y="121.7">42</text>
<text x="157.4" y="124.2">43</text>
<text x="175.2" y="121.7">15</text>
<text x="175.2" y="124.2">14</text>
<text x="156.1" y="131.8">GND2</text>
<text x="157.4" y="126.7">44</text>
<text x="157.4" y="129.3">45</text>
<text x="160.5" y="130.4">RD3</text>
<text x="171" y="130.4">RF4</text>
<text x="173.9" y="131.8">GND3</text>
<text x="175.2" y="126.7">13</text>
<text x="175.2" y="129.3">12</text>
<text x="157.4" y="134.4">36</text>
<text x="157.4" y="136.9">37</text>
<text x="160.5" y="132.9">GND</text>
<text x="170.7" y="132.9">GND</text>
<text x="175.2" y="134.4">28</text>
<text x="175.2" y="136.9">27</text>
<text x="157.4" y="139.4">38</text>
<text x="157.4" y="142">39</text>
<text x="175.2" y="139.4">35</text>
<text x="175.2" y="142">34</text>
<text x="163.1" y="152.1">2</text>
<text x="163.1" y="154.7">4</text>
<text x="169.5" y="152.1">1</text>
<text x="169.5" y="154.7">3</text>
<text x="163.1" y="157.2">6</text>
<text x="163.1" y="159.8">8</text>
<text x="169.5" y="157.2">5</text>
<text x="169.5" y="159.8">7</text>
</g>
<g font-size="1.8" fill="#0f0f0f">
<text x="101.5" y="98.7">Vref 5</text>
<text x="63.5" y="121.6">Vref</text>
</g>
<g font-size="1.4" fill="#006464">
<text x="182.6" y="76.9">Connect</text>
<text x="189.7" y="76.9">to</text>
<text x="192.2" y="76.9">GND5</text>
<text x="182.6" y="84.6">Connect</text>
<text x="189.7" y="84.6">to</text>
<text x="192.2" y="84.6">VOFF</text>
</g>
</svg>
